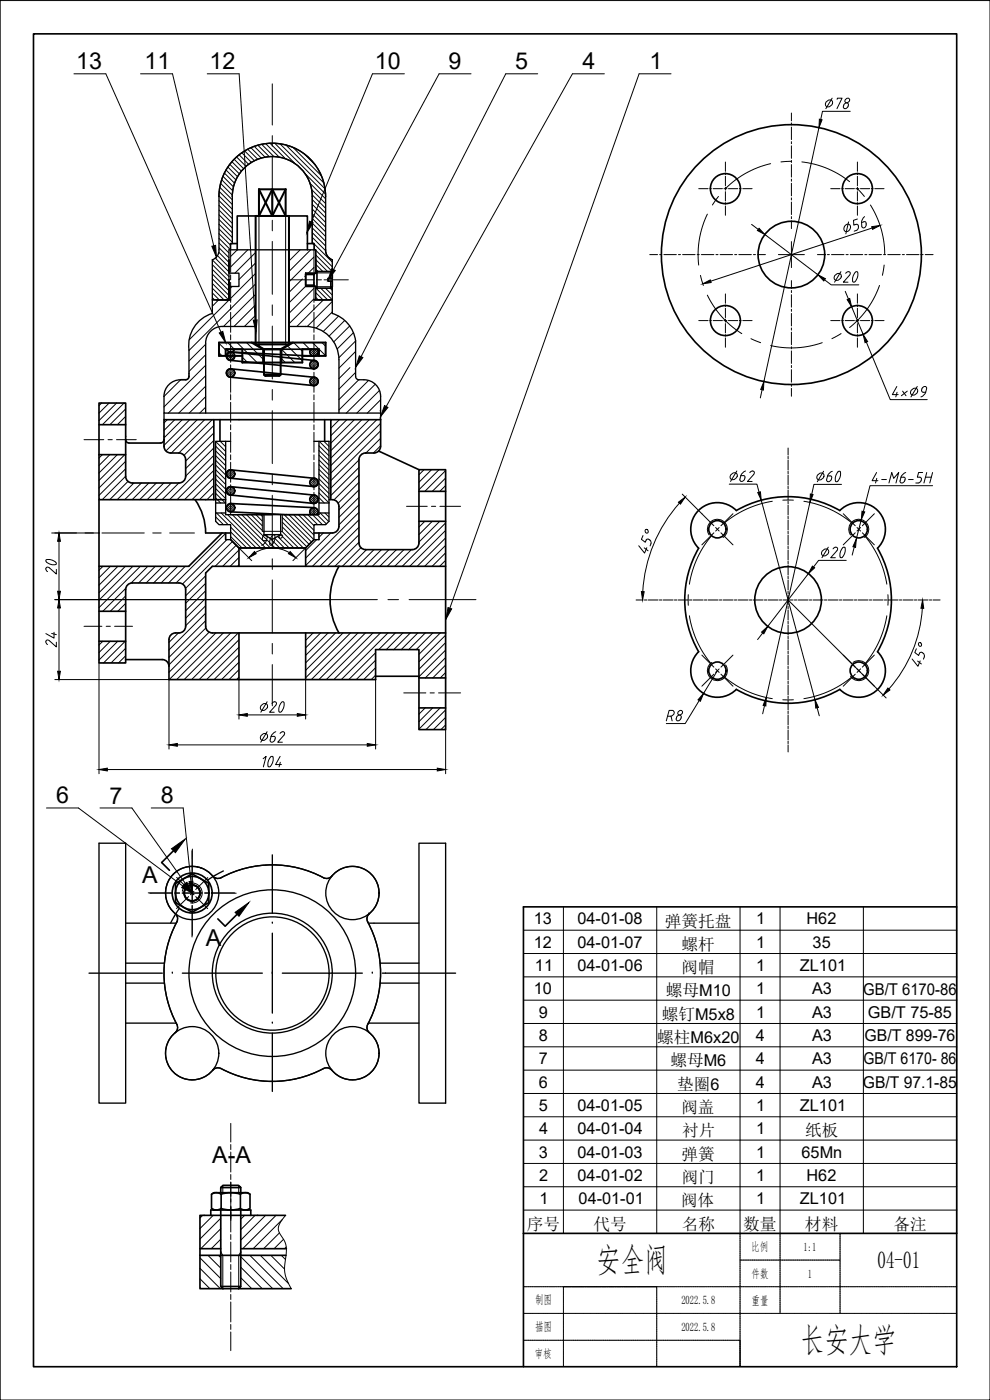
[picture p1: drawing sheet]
<svg xmlns="http://www.w3.org/2000/svg" width="297mm" height="420mm" viewBox="0 0 297 420" stroke-linecap="round" stroke-linejoin="round" font-family="sans-serif">
<!-- layer: 0 -->
<g fill="none" stroke="#000" stroke-width=".3">
<path d="M.1 .2h296.9v420h-296.9zM71.2 75l-2 2M74.3 75l-5.1 5.1M76.7 78.9l-5 5M76.7 75.8l-6.2 6.2M86.9 75l-.2 .2M90.1 75l-3.4 3.3M93.2 75l-6.5 6.5M94.2 77.1l-7.5 7.5M65.6 90l-1.9 1.9M68.8 90l-12.1 12M69.6 86l-.4 .4"/>
<path d="M76.7 97.8h.1M76.7 94.6l-3.4 3.4M76.7 82l-7.5 7.5M76.7 85.2l-20 20M76.7 88.3l-9.6 9.7M76.7 91.5l-6.5 6.5M90.7 83.7l-4 4.1M91.7 82.8l-.2 .2M91.7 85.9l-5 5M94.2 86.6l-7.5 7.4M94.2 89.7l-7.5 7.5M94.2 80.3l-1.7 1.7"/>
<path d="M97.1 90l-8 8M99.7 90.5l-7.5 7.5M99.7 93.6l-4.9 4.9M101.6 94.9l-4.6 4.6M103.4 96.2l-4.7 4.7M104.9 97.8l-4.8 4.8M106.1 99.8l-4.9 4.9M54.2 114l-5 5M61.7 109.6l-12.5 12.5M61.7 112.8l-11.2 11.2M61.7 119l-4.9 5M61.7 115.9l-8.1 8.1"/>
<path d="M61.7 103.3l-5 5M61.7 106.5l-5 5M105 110.3l-3.3 3.3M106.6 111.9l-4.9 4.9M106.7 105.5l-5 5M106.7 102.3l-5 5.1M107.6 114l-5.9 5.9M110.6 114.2l-8.9 8.9M112.6 115.3l-8.7 8.7M113.9 117.2l-6.8 6.8M114.2 120l-4 4M30.5 121l-.8 .7"/>
<path d="M30.7 136.5l-1 1M32.7 121l-3 3M33 136.5l-3.3 3.2M35 121l-5.3 5.2M35.2 136.5l-5.5 5.4M37.2 121l-6.5 6.5M37.4 136.5l-7.7 7.7M37.7 127.2l-.2 .3M37.7 138.4l-8 8M37.7 125l-2.5 2.5M37.7 122.7l-4.7 4.8M50.2 126l-1 .9"/>
<path d="M52.4 126l-3.2 3.2M54.7 126l-5.5 5.4M56.9 126l-7.7 7.7M59.2 126l-9.4 9.4M61.4 126l-10 10M61.7 122.2l-1.8 1.8M63.7 126l-10 10M64.2 127.7l-9 8.9M64.2 138.9l-11.1 11.1M64.2 130l-8.5 8.4M64.2 132.2l-8.5 8.4M64.2 134.4l-8.5 8.5"/>
<path d="M64.2 136.7l-13.3 13.3M99.6 126l-.3 .3M101.8 126l-2.5 2.5M104.1 126l-4.8 4.8M106.3 126l-7 7M107.7 138l-8.4 8.5M108.6 126l-9.3 9.3M110.8 126l-11.5 11.5M113 126l-13.7 13.7M114.2 127l-14.9 15M114.2 129.3l-14.9 14.9M114.2 133.8l-2.2 2.2"/>
<path d="M114.2 131.5l-4.4 4.5M114.2 123.1l-.2 .2M37.7 140.7l-8 8M37.7 142.9l-7 7.1M38.4 144.5l-5.5 5.5M40.2 145l-5 5M42.4 145l-5 5M44.7 145l-5 5M46.9 145l-5 5M49.1 145l-4.9 5M51.4 145l-5 5M53.6 145l-5 5"/>
<path d="M64.2 147.9l-2.1 2.1M64.2 141.2l-8.8 8.8M64.2 145.7l-4.3 4.3M64.2 143.4l-6.6 6.6M97 160l-1.3 1.3M99.3 160l-7.6 7.5M107.7 140.3l-8.4 8.4M107.7 142.5l-7.5 7.5M107.7 153.8l-16 15.9M107.7 144.8l-6.2 6.2M107.7 158.2l-11.7 11.8M107.7 147l-6 6"/>
<path d="M107.7 149.3l-6 6M107.7 151.5l-6 6M107.7 156l-14 14M127.2 141l-1.5 1.5M127.5 156.5l-1.8 1.7M129.5 141l-3.8 3.7M129.7 156.5l-4 3.9M131.7 141l-6 6M131.9 156.5l-6.2 6.2M133.7 141.2l-6.2 6.3M133.7 145.7l-1.7 1.8M133.7 159.2l-10.8 10.8"/>
<path d="M133.7 143.5l-4 4M133.7 156.9l-13 13.1M30.9 170l-1.2 1.1M33.1 170l-3.4 3.4M35.4 170l-5.7 5.6M37.6 170l-7.9 7.9M37.7 178.8l-4.6 4.7M37.7 176.6l-6.8 6.9M39.9 170l-10.2 10.1M42.1 170l-12.4 12.4M44.4 170l-5.1 5M46.6 170l-5 5"/>
<path d="M48.8 170l-5 5M51.1 170l-5 5M53.3 170l-5 5M55.6 170l-5 5M61.7 172.8l-6 6M61.7 175.1l-6 6M61.7 177.3l-6 6M61.7 179.5l-6 6M67.7 160.1l-14.9 14.9M68.1 162l-13.3 13.3M69.8 162.5l-14.1 14.1M70.9 163.6l-6.3 6.4"/>
<path d="M71.7 167.3l-2.6 2.7M71.7 165.1l-4.9 4.9M71.7 169.5l-.4 .5M95 162l-3.3 3.3M107.7 162.7l-7.2 7.3M107.7 160.5l-9.5 9.5M108.3 164.4l-5.6 5.6M110 165l-5 5M112.2 165l-5 5M114.5 165l-5 5M116.7 165l-5 5M119 165l-5.1 5"/>
<path d="M121.2 165l-5 5M123.4 165l-5 5M133.7 163.7l-6.3 6.3M133.7 168.2l-1.8 1.8M133.7 161.4l-8.5 8.6M133.7 165.9l-4 4.1M30.8 192.5l-1.1 1.1M33.1 192.5l-3.4 3.3M35.3 192.5l-5.6 5.6M37.6 192.5l-6.5 6.5M37.7 183.3l-.1 .2M37.7 194.6l-4.4 4.4"/>
<path d="M37.7 181.1l-2.4 2.4M37.7 196.8l-2.1 2.2M53.5 189.9l-2.8 2.9M61.7 184l-11 11M61.7 186.3l-11 11M61.7 181.8l-6 6M61.8 188.5l-11.1 11M62.8 189.7l-12.1 12.1M64.8 189.9l-14 14.1M67 189.9l-14 14.1M69.3 189.9l-14 14.1M71.5 189.9l-14 14.1"/>
<path d="M71.7 192l-12 12M71.7 198.7l-5.2 5.3M71.7 196.5l-7.5 7.5M71.7 194.2l-9.7 9.8M91.7 189.9v.1M93.9 189.9l-2.2 2.3M96.2 189.9l-4.5 4.5M98.4 189.9l-6.7 6.8M100.7 189.9l-9 9M102.9 189.9l-11.2 11.3M105.2 189.9l-13.5 13.5M107.4 189.9l-14 14.1"/>
<path d="M109.7 189.9l-14 14.1M111.9 189.9l-14 14.1M112.7 198.1l-5.8 5.9M112.7 195.9l-8.1 8.1M114.2 189.9l-14 14.1M116.4 189.9l-14 14.1M118.6 189.9l-5 5.1M120.9 189.9l-5 5.1M123.1 189.9l-5 5.1M125.4 189.9l-5 5.1M127.6 189.9l-5 5.1M129.9 189.9l-5 5.1"/>
<path d="M132.1 189.9l-6.4 6.5M133.7 199.6l-3.9 3.9M133.7 197.3l-6.1 6.2M133.7 190.6l-8 8M133.7 192.9l-8 8M133.7 195.1l-8 8M71.7 201l-3 3M71.7 203.2l-.7 .8M112.7 202.6l-1.3 1.4M112.7 200.4l-3.6 3.6M127.6 212.4l-1.9 1.9M129.8 212.4l-4.1 4.2"/>
<path d="M132.1 212.4l-6.4 6.4M133.7 215.3l-3.6 3.7M133.7 201.8l-1.6 1.7M133.7 213.1l-5.9 5.9M133.7 217.6l-1.4 1.4M157.1 279.2h129.9M197 272.2v7M259 279.2v14M157.1 293.2h129.9M157.1 286.2h129.9M197 293.2v42M157.1 314.2h129.9"/>
<path d="M157.1 307.2h129.9M157.1 300.2h129.9M259 307.2v7M157.1 335.2h129.9M157.1 328.2h129.9M157.1 321.2h129.9M259 321.2v14M157.1 356.2h129.9M157.1 349.2h129.9M157.1 342.2h129.9M197 342.2v28M259 342.2v14"/>
<path d="M60 377.5l6.2 6.2M60.8 364.7l-.8 .9M62.4 376.7l3.8 3.9M64 364.7l-4 4M65.5 376.7l.7 .7M66.2 365.6l-6.2 6.3M66.2 371.9l-2.8 2.8M66.2 368.8l-6 5.9M72.2 377.2l9.6 9.5M73.4 364.7l-1.2 1.2M75 376.7l10 10M76.5 364.7l-4.3 4.3"/>
<path d="M78.1 376.7l8.5 8.5M79.7 364.7l-7.5 7.5M81.3 376.7l4.1 4.2M82.8 364.7l-10 10M83.8 370l-4.7 4.7M84.4 376.7l1.2 1.3M84.7 366l-8.7 8.7M85.1 371.9l-2.8 2.8M85.7 364.7l-1.1 1.4a3.5 3.5 0 0 0 0 5.1 6.8 6.8 0 0 1 1.2 5.6l-.2 1.5a9.8 9.8 0 0 0 1.1 7.1l.7 1.3M85.9 374.3l-.5 .4M157.1 363.2h129.9M222 363.2v7"/>
<path d="M234 363.2v7M259 363.2v7M60 383.8l3 2.9M60 380.6l6.1 6.1M72 386.3l.4 .4M72.2 383.4l3.3 3.3M72.2 380.3l6.5 6.4"/>
</g>
<g fill="none" stroke="#000" stroke-width=".5">
<path d="M10.1 10.2h276.9v400h-276.9zM71.2 73.1h-2v1.9M76.7 64.8h-5.5v10.2M86.7 64.8h5.5v10.2M92.2 73.1h2.1v1.9M94.7 86v4M56.7 112v1a1 1 0 0 1-1 1h-1.5M29.7 136.5v13.5h38M29.7 136.5h8M29.7 127.5h8M37.7 131.9a1 1 0 0 0 1 1M37.7 132v-11h-8v15.5"/>
<path d="M37.7 132v11a1.99 1.99 0 0 0 2 1.9M38.7 133h9.5M49.2 131.9a1 1 0 0 1-1 1M64.2 126v24M66 126v6.5M97.4 126v6.5M99.3 126v24M109.7 136a1.99 1.99 0 0 0-2 2v24.9a1.99 1.99 0 0 0 2 2M109.7 136l2.5-.1a2.01 2.01 0 0 0 2-1.9v-8h-65v8a1.99 1.99 0 0 0 2 1.9l2.5 .1a1.99 1.99 0 0 1 2 1.9v5.1a2.01 2.01 0 0 1-2 1.9M113.6 135.4l12.1 5.6M29.7 150v49h8v-22.1a1.99 1.99 0 0 1 2-1.9h14a2.01 2.01 0 0 1 2 2v11a2.23 2.23 0 0 1-3 1.9 1.99 1.99 0 0 0-2 2v12.1h62v-9h13v24h8v-78h-8v22a2.01 2.01 0 0 1-2 1.9l-14 .1M39.7 145h14"/>
<path d="M58.5 150a17.3 17.3 0 0 1 3.2 10h7.5M66.6 160l-10 10h-26.9M67.7 160v2M95.7 160v2M99.7 150a1.99 1.99 0 0 1 2 2v6a2.01 2.01 0 0 1-2 1.9l-5.5 .1M125.7 156.5h8M125.7 147.5h8M69.2 162l2.5 2.5M71.7 164.5v5.5M91.7 164.5v5.5M94.2 162l-2.5 2.5h-20M101.7 170a20 20 0 0 0 0 20"/>
<path d="M133.7 170h-70l-2 2v16a1.99 1.99 0 0 0 2 1.9h70M209.6 164.5a31 31 0 0 0 0 31.1 8 8 0 0 0 0 11.3 8 8 0 0 0 11.3 0 31 31 0 0 0 31.1 0 8 8 0 0 0 11.3 0 8 8 0 0 0 0-11.3 31 31 0 0 0 0-31.1M209.6 164.5a8 8 0 0 1 0-11.3 8 8 0 0 1 11.3 0 31 31 0 0 1 31.1 0 8 8 0 0 1 11.3 0 8 8 0 0 1 0 11.3M29.7 183.5h8M29.7 192.5h8M37.7 198h11a1.99 1.99 0 0 1 2 1.9M71.7 189.9v14.1M91.7 189.9v14.1M112.7 203h13M125.7 203.5h8M125.7 212.4h8M287 272.2h-129.9v138"/>
<path d="M60 376.7v10h6.9M60 374.7h6.2M60 376.7h6.2M63.2 364.7h-3.2v12M66.2 363.1v1.6M72.2 374.7h13.7M72.2 376.7h13.6M72.2 363.1v1.6M75.2 364.7h10.5M157.1 370.2h129.9M71.6 386.7h15.8"/>
<circle cx="217.6" cy="56.6" r="4.5"/>
<circle cx="257.3" cy="56.6" r="4.5"/>
<circle cx="237.4" cy="76.4" r="10"/>
<circle cx="237.5" cy="76.4" r="39"/>
<circle cx="217.6" cy="96.2" r="4.5"/>
<circle cx="257.3" cy="96.2" r="4.5"/>
<circle cx="236.5" cy="180.1" r="10"/>
</g>
<g fill="none" stroke="#000" stroke-width=".3">
<path d="M81.7 25.2v12.3M237.5 33.9v2.4M237.5 36.9v.6M237.5 38.1v3.8M81.7 40.7v3.2M81.7 47.1v15.8M209.7 56.6h2.8M213 56.6h.5M214 56.6h2.8M215.6 59l-1.9 2.5M217.2 56.6h.9M217.7 48.6v2.8"/>
<path d="M217.7 51.9v.5M217.7 52.9v2.8M217.7 56.2v.9M217.7 57.5v2.8M218.6 56.6h2.8M221.9 56.6h.5M222.9 56.6h2.8M231.2 49.1a28.1 28.1 0 0 0-13.5 7.5M237.5 48.4l-3.2 .2M237.5 42.5v.6M237.5 43.8v3.7M237.5 48.1v.7"/>
<path d="M237.5 49.4v3.7M237.5 53.8v.6M237.5 55v3.8M237.5 59.4v.6M240.6 48.6a27.8 27.8 0 0 1 14.3 5.9M249.3 56.6h2.7M252.6 56.6h.5M253.6 56.6h2.8M256.8 56.6h.9M257.2 56.6l2.1 2.4M257.3 48.6v2.8M257.3 51.9v.5"/>
<path d="M257.3 52.9v2.8M257.3 56.2v.9M257.3 57.5v2.8M258.2 56.6h2.7M261.4 56.6h.6M262.5 56.6h2.7M81.7 66.1v3.2M81.7 72.5v15.8M195 76.4h2.3M197.9 76.4h.7M199.2 76.4h3.7M203.6 76.4h.6"/>
<path d="M204.8 76.4h3.8M209.2 76.4h.6M210.4 76.4h3.8M212.2 64.3a27.9 27.9 0 0 0-2.6 15.3M214.8 76.4h.6M216.1 76.4h3.7M217.7 60.8v.5M217.7 61.8v2.8M220.4 76.4h.7M221.7 76.4h3.7M226.1 76.4h.6M227.3 76.4h2.4"/>
<path d="M233.5 76.4h7.8M237.5 60.6v3.8M237.5 65v.6M237.5 66.3v2.3M237.5 72.5v7.8M245.3 76.4h2.3M248.2 76.4h.7M249.5 76.4h3.7M253.8 76.4h.7M255.1 76.4h3.8M259.5 76.4h.6M260.7 76.4h3.8"/>
<path d="M261.2 61.5a28 28 0 0 1 4.2 14.9M265.1 76.4h.6M266.4 76.4h3.7M270.7 76.4h.7M272 76.4h3.7M276.3 76.4h.7M277.6 76.4h2.4M81.7 91.5v3.2M81.7 97.9v15.8M209.7 96.2h2.8M210.2 82.7l.8 3M212.2 88.6a28.1 28.1 0 0 0 10.4 11.5"/>
<path d="M213 96.2h.5M214 96.2h2.8M217.2 96.2h.9M217.7 88.2v2.8M217.7 91.5v.5M217.7 92.5v2.8M217.7 95.8v.9M217.7 97.1v2.8M218.6 96.2h2.8M221.9 96.2h.5M222.9 96.2h2.8M237.5 84.2v2.4"/>
<path d="M237.5 87.2v.6M237.5 88.4v3.8M237.5 92.8v.6M237.5 94.1v3.7M237.5 98.4v.7M237.5 99.7v3.7M249.3 96.2h2.7M252.6 96.2h.5M253.6 96.2h2.8M256.8 96.2h.9M257.3 88.2v2.8M257.3 91.5v.5"/>
<path d="M257.3 92.5v2.8M257.3 95.8v.9M257.3 97.1v2.8M258.2 96.2h2.7M261.4 96.2h.6M262.5 96.2h2.7M263.9 85.7a27.9 27.9 0 0 1-9 12.6M81.7 116.9v3.2M217.7 100.4v.5M217.7 101.4v2.8M225.3 101.6l2.9 1.2M237.5 104.1v.6"/>
<path d="M237.5 105.3v3.8M237.5 109.7v.6M237.5 110.9v3.8M237.5 115.3v.6M237.5 116.6v2.3M246.7 102.8a27.7 27.7 0 0 1-15.5 .9M252.4 100.1l-2.8 1.5M257.3 100.4v.5M257.3 101.4v2.8M25.2 132h5.9M32.4 132h1.3M35 132h5.9"/>
<path d="M81.7 123.3v15.8M15.5 160h7.5M25.5 160h2.5M30.6 160h12.7M45.8 160h2.6M50.9 160h7.4M81.7 142.3v3.2M81.7 148.7v15.8M122 152h6.2M129.5 152h1.2M132 152h6.2M231.7 150.4a29.9 29.9 0 0 0-14.5 6.7"/>
<path d="M234.9 150.1h3.1M241.2 150.4a29.9 29.9 0 0 1 14.6 6.7M81.7 167.7v3.2M81.7 174.1v15.8M93.1 180h20.1M116.4 180h3.2M122.7 180h20.1M206.5 178.5v3.2M213.5 160.8a29.9 29.9 0 0 0-6.7 14.5M259.4 160.8a30 30 0 0 1 6.7 14.5M266.4 178.5v3.1M25.2 188h5.4"/>
<path d="M31.9 188h1.2M34.4 188h5.4M81.7 193.1v3.2M81.7 199.5v12.3M206.8 184.8a29.7 29.7 0 0 0 6.7 14.6M266.1 184.8a29.9 29.9 0 0 1-6.7 14.6M121.1 208h6.7M129 208h1.3M131.6 208h6.6M217.2 203a29.9 29.9 0 0 0 14.5 6.7M234.9 210h3.1M255.8 203a29.9 29.9 0 0 1-14.6 6.7"/>
</g>
<!-- layer: 0 -->
<g fill="none" stroke="#000" stroke-width=".4">
<path d="M95.8 90h3.9M29.7 253.1h8v78h-8zM81.7 256.6v17.5M125.7 253.1h8v78h-8zM37.7 277.1h15.2M52.6 274.2a2.01 2.01 0 0 1 .5 2.5 32.5 32.5 0 0 0 0 30.7M53.8 272.6l-2.6 4.5M59.2 260.2a8 8 0 0 0-8.8 4.5 8 8 0 0 0 2.3 9.6M59.2 260.2a8 8 0 0 0-9.2 10 8 8 0 0 0 13.2 3.6 8 8 0 0 0-3-13.4M59.2 260.2l1 .2M60.2 260.4l2.3 1.3 1.4 1.4M63.8 262.9a2.01 2.01 0 0 0 2.5 .5 32.8 32.8 0 0 1 31.2 .2l1.3-.1 .8-.6"/>
<path d="M67 261.4l-4.7 2.7M99.5 263.1a8 8 0 0 1 11.9-.7 8 8 0 0 1-.7 11.9M110.5 277.1h15.2M110.8 274.2l-.7 1.1a3.9 3.9 0 0 0 1 3 32.5 32.5 0 0 1-.8 29.1M112.2 277.1h.1M26.7 292.1h22M37.7 295.1h11.6M37.7 289.1h11.6M54.7 292.1h24M81.7 292.1h.1M81.7 280.1v23.9M84.7 292.1h24"/>
<path d="M114.1 295.1h11.6M114.1 289.1h11.6M114.7 292.1h22M115.7 292v.1M37.7 307.1h15.2M52.7 309.8a8 8 0 0 0-.7 11.9 8 8 0 0 0 11.9-.7M53.1 307.4l.2 1.4-.7 1.1M81.7 310v17.6M110.3 307.4l-.2 1.4 .7 1.1M110.5 307.1h15.2M110.7 309.8a8 8 0 0 1 .7 11.9 8 8 0 0 1-11.9-.7M63.8 321.2l1.2-.7a3.9 3.9 0 0 1 2.9 1 32.8 32.8 0 0 0 29.6-1l1.3 .1 .8 .6"/>
<circle cx="105.7" cy="268" r="8"/>
<circle cx="81.7" cy="292.1" r="25"/>
<circle cx="81.7" cy="292.1" r="18"/>
<circle cx="81.7" cy="292.2" r="17"/>
<circle cx="57.7" cy="316.1" r="8"/>
<circle cx="105.7" cy="316.1" r="8"/>
</g>
<g fill="#000">
<circle cx="81.7" cy="277.1" r=".2"/>
<circle cx="110.7" cy="274.3" r=".2"/>
<circle cx="51.7" cy="292.1" r=".2"/>
<circle cx="81.7" cy="292.1" r=".2"/>
<circle cx="111.7" cy="292.1" r=".2"/>
<circle cx="81.7" cy="307.1" r=".2"/>
</g>
<!-- layer: gF -->
<path d="M77.7 56.8h8l-4 8zM81.7 56.8v8M77.7 64.8l4-8 4 8M76.7 103.4v-38.6h10v38.6M79.2 104.8v7.6M79.2 112.4l.4 .4h4.2l.4-.4M79.2 112.4h5M79.2 104.8h5M84.2 104.8v7.6M86.7 103.4h-10l2.5 1.4M86.7 103.4l-2.5 1.4" fill="none" stroke="#000" stroke-width=".6"/>
<path d="M77.7 64.8v38.6M85.7 64.8v38.6" fill="none" stroke="#000" stroke-width=".3"/>
<path d="M77.7 56.8v8M85.7 56.8v8" fill="none" stroke="#000" stroke-width=".6"/>
<!-- layer: 4_q -->
<g fill="none" stroke="#000" stroke-width=".3">
<path d="M65.7 58.8l4 4M65.8 57.5l3.9 3.9M65.9 56.2l3.8 3.8M66.2 55l3.5 3.6M66.5 54l3.3 3.3M66.9 52.9l3.2 3.2M67.3 51.9l3.1 3.1M67.8 51l3 3M68.4 50.1l2.9 2.9M68.9 49.3l2.9 2.9M69.6 48.5l2.8 2.9M70.3 47.8l2.8 2.8"/>
<path d="M71 47.1l2.8 2.8M71.7 46.5l2.9 2.8M72.6 45.8l2.8 2.9M73.4 45.3l3 2.9M74.3 44.8l3 3M75.3 44.3l3.1 3.1M76.3 43.9l3.2 3.3M77.4 43.6l3.4 3.4M78.5 43.3l3.7 3.7M79.7 43.1l4.1 4M81 43l4.7 4.6M82.4 43l6.2 6.1"/>
<path d="M84 43.1l13.5 13.6M85.8 43.5l11.4 11.4M87.9 44.2l8.6 8.6M91.2 46.1l3.4 3.4M91.5 52.1l6.2 6.2M93 55l4.7 4.7M93.5 56.9l4.2 4.2M93.7 58.5l4 4M93.7 59.9l4 4M63.7 79.4l5 5M63.7 78l5 5M64.6 77.5l4.1 4.1"/>
<path d="M65.3 76.7l3.4 3.5M65.7 75.7l3 3.1M65.7 74.3l3 3.1M65.7 72.9l3 3M65.7 68.7l4 4M65.7 67.3l4 4M65.7 65.9l4 4M65.7 64.5l4 4M65.7 63l4 4M65.7 61.6l4 4M65.7 60.2l4 4M65.7 71.5l3.5 3.5"/>
<path d="M65.7 70.1l3.5 3.5M93.7 72.7l.4 .4M93.7 71.2l4 4M93.7 69.8l4 4M93.7 68.4l4 4M93.7 67l4 4M93.7 65.6l4 4M93.7 64.2l4 4M93.7 62.8l4 4M93.7 61.3l4 4M94.3 73.2l5.4 5.5M94.3 74.6l.3 .4"/>
<path d="M94.7 75.1l5 5M94.7 79.3l2.2 2.2M94.7 76.5l5 5M94.7 77.9l3.6 3.6M63.7 83.7l5 5M63.7 82.3l5 4.9M63.7 80.8l5 5M63.7 87.9l2.1 2.1M63.7 85.1l4.9 4.9M63.7 86.5l3.5 3.5M63.7 89.3l.7 .7M94.7 89.2l.8 .8"/>
<path d="M94.7 87.8l2.2 2.2M94.7 80.7l.8 .8M94.8 86.5l3.5 3.5M96.2 86.5l3.5 3.5M97.6 86.5l2.1 2.1M99 86.5l.7 .6M64.7 139.6l3 3M64.7 138.1l3 3M64.7 136.7l3 3M64.7 135.3l3 3M64.7 133.9l3 3M64.7 132.5l3 3"/>
<path d="M66.1 132.5l1.6 1.6M67.5 132.5l.2 .2M95.7 139.4l3 3.1M95.7 138l3 3M95.7 136.6l3 3M95.7 135.2l3 3M95.7 133.8l3 3M95.8 132.5l2.9 2.9M97.2 132.5l1.5 1.5M98.6 132.5h.1M64.7 146.6l3 3M64.7 145.2l3 3"/>
<path d="M64.7 143.8l3 3M64.7 142.4l3 3M64.7 141l3 3M64.7 149.5l1.5 1.5M64.7 150.9l.1 .1M64.7 148.1l2.9 2.9M64.7 155.1l2.3 2.4M65 154l3.5 3.5M66.4 154l10.5 10.5M68.3 154.5l10 10M69.2 159.6l4.8 4.9M69.2 158.2l6.3 6.3"/>
<path d="M69.7 154.5l10 10M71.1 154.5l10 10M72.5 154.5l9.2 9.1M73.9 154.5l4.8 4.7M75.4 154.5l3.3 3.3M76.8 154.5l1.9 1.9M78.2 154.5l.5 .5M84.7 156.7l7.4 7.4M84.7 155.3l8.1 8.1M85.3 154.5l8.2 8.2M86.7 154.5l7.5 7.5M88.1 154.5l6.1 6.1"/>
<path d="M89.5 154.5l4.7 4.7M90.9 154.5l3.3 3.2M92.3 154.5l3 3M93.7 154.5l3 3M95.2 154.5l2.7 2.7M95.7 147.9l3 3M95.7 146.5l3 3M95.7 145.1l3 3M95.7 143.7l3 3M95.7 142.3l3 3M95.7 140.9l3 3M95.7 150.8l.2 .2"/>
<path d="M95.7 149.4l1.6 1.6M96.1 154l2.5 2.5M97.5 154l1.2 1.2M69.2 161l3.4 3.5"/>
</g>
<g fill="none" stroke="#000" stroke-width=".4">
<path d="M68.7 75h26M67.7 132.5v22h28v-22M69.2 132.5h-4.5v24l1 1h3.5v4.5l2.5 2.5h20l2.5-2.5M94.2 132.5h4.5v24l-1 1h-3.5v4.5M64.7 154h3M64.7 151h3M79.2 154.5v5M84.2 154.5v5M95.7 154h3M95.7 151h3M98.7 150h1M67.7 162h1.5"/>
<path d="M94.2 162h1.5"/>
</g>
<path d="M78.7 154.5v5M84.7 154.5v5" fill="none" stroke="#000" stroke-width=".3"/>
<path d="M69.2 154.5h12.5" fill="none" stroke="#000" stroke-width=".4"/>
<!-- layer: lrG -->
<path d="M49.2 124v2M114.2 124v2" fill="none" stroke="#000" stroke-width=".4"/>
<path d="M68.7 78v3.9M63.7 90h5M68.7 90h-5v4.1a10 10 0 0 0-7 10.9v7M68.7 86v4M68.8 82h2.9v4h-2.9M76.7 98h-10a5 5 0 0 0-5 5v21M86.7 98h5M91.7 98a10 10 0 0 1 10 10v16M94.6 82h-2.9v4h2.9M94.7 90h5v4.1a10 10 0 0 1 7 8.2v10.7a1 1 0 0 0 1 1 5.3 5.3 0 0 1 6.5 5v5h-65v-5a5 5 0 0 1 5-5M94.7 82v-4v4h-3v4h3" fill="none" stroke="#000" stroke-width=".4"/>
<g fill="none" stroke="#000" stroke-width=".4">
<path d="M97.7 59a16 16 0 0 0-16-16 16 16 0 0 0-16 16v16M97.7 59v16M63.7 78v12M65.7 75l-.4 1.6-.6 .8-1 .6M68.7 75v13.9v-4.9M69.7 73.1v-14.1a12 12 0 0 1 12-12 12 12 0 0 1 12 12v14.1M94.7 75v6.9v-6.9M97.7 75l.1 1.1 .6 .9 1.3 1M99.7 78v3.9v-.4M64.9 90h4.3M68.7 86.1v2.8v-2.8M94.2 90h1.6"/>
<path d="M99.7 86.5v-.5v4M99.7 83.6v.8"/>
</g>
<path d="M76.7 64.8h10" fill="none" stroke="#000" stroke-width=".4"/>
<g fill="none" stroke="#000" stroke-width=".3">
<path d="M65.7 103l2 2M65.7 105.9l1 .9M68.3 102.8l2 2M71.1 102.8l6 6M72.7 107.2l1.6 1.6M74 102.8l5 5M78.6 104.6l.4 .4M84.5 104.8l3.9 4M84.5 107.6l1.1 1.2M86.2 103.8l4.5 4.4M88.1 102.8l2.6 2.6M90.9 102.8l2 2"/>
<path d="M93.8 102.8l3.9 4M96.6 102.8l1.1 1.1"/>
</g>
<!-- layer: 0 -->
<path d="M67.7 106.8v-2h5v4h18v-4h5v2M72.7 106.8h-7v-4h32v4h-7M75.5 102.8l3.5 2M79 104.8v4M79 104.8h5.5M87.9 102.8l-3.4 2v4" fill="none" stroke="#000" stroke-width=".6"/>
<!-- layer: AM_7N -->
<g fill="none" stroke="#000" stroke-width=".3">
<path d="M69.2 75v6.7M94.2 75v6.7M69.2 82.5v1.5M69.2 84.7v6M69.2 91.5v1.5M69.2 93.7v6M94.2 82.5v1.5h-7.3M94.2 84.7v6M94.2 91.5v1.5M94.2 93.7v6M95 84h1.5M97.2 84h7.3"/>
<path d="M69.2 100.5v1.5M69.2 102.7v6M69.2 109.5v1.5M69.2 111.7v6M69.2 118.5v1.5M94.2 100.5v1.5M94.2 102.7v6M94.2 109.5v1.5M94.2 111.7v6M94.2 118.5v1.5M69.2 120.7v6M69.2 127.5v1.5"/>
<path d="M69.2 129.7v6M69.2 136.5v1.5M69.2 138.7v6M94.2 120.7v6M94.2 127.5v1.5M94.2 129.7v6M94.2 136.5v1.5M94.2 138.7v6M69.2 145.5v1.5M69.2 147.7v6.8M94.2 145.5v1.5M94.2 147.7v6.8"/>
<path d="M57.6 255.3v6.7M57.7 254.8v7.2M44.5 268h7.2l-6.7 .1M52.4 268h1.5M53 263.3l3.6 3.6M54.7 268h6M56.6 269.1l-3.6 3.6M57.1 267.5l1.1 1M57.6 274v7.2M57.6 262.8v1.5M57.6 271.8v1.5M57.7 271.8v1.5"/>
<path d="M57.7 265v6M57.7 262.8v1.5M57.7 274v6.7M58.2 267.5l-1.1 1M58.7 269.1l3.6 3.6M61.4 268h1.5M62.3 263.4l-3.6 3.6M70.4 268h-6.7l7.2 .1M69.2 337.1v5.6M69.2 343.5v1.5M69.2 345.7v6M69.2 352.5v1.5"/>
<path d="M69.2 354.7v6.6M69.2 361.5v8.2M69.2 370.5v1.5M69.2 372.7v6M69.2 379.5v1.5M69.2 381.7v6M69.2 388.5v1.5M69.2 390.7v6M69.2 397.5v1.5M69.2 399.7v5.6"/>
</g>
<!-- layer: AM_0N -->
<g fill="none" stroke="#000" stroke-width=".5">
<path d="M94.2 82.4h-2.5v3.2h2.5l.9 .9M95.1 81.5h4.2M95.1 81.5v5M95.1 86.5h4.2M95.1 81.5l-.9 .9v3.2M99.3 83.6v-2.1l.4 .4v1.7h-1.3v.8h1.3v1.6l-.4 .5M99.3 84.4v2.1M69.1 105.6l25 1.3M69.3 105.6a1.25 1.25 0 0 0-1.4 1.2 1.25 1.25 0 0 0 1.2 1.3l25 2.6a1.25 1.25 0 0 0 1.3-1.2 1.25 1.25 0 0 0-1.1-1.3M69.3 105.7l25 2.5M93.3 104.8a1.25 1.25 0 0 0 0 1.7 1.25 1.25 0 0 0 1.8 0 1.25 1.25 0 0 0 0-1.7h-27.1a1.25 1.25 0 0 0 1.2 .8 1.25 1.25 0 0 0 1.2-.8M94.3 113.2a1.25 1.25 0 0 1 1.1 1.4 1.25 1.25 0 0 1-1.3 1.1l-25-2.5a1.25 1.25 0 0 1-1.2-1.4 1.25 1.25 0 0 1 1.4-1.1l25 2.5"/>
<path d="M69.1 153.6l16.8 .9 9.2-.1a1.25 1.25 0 0 0 0-1.7 1.25 1.25 0 0 0-1.8 0 1.25 1.25 0 0 0 0 1.7M69.3 151.1l25 1.3M94.3 148.6a1.25 1.25 0 0 1 1.1 1.4 1.25 1.25 0 0 1-1.3 1.1l-25-2.5a1.25 1.25 0 0 1-1.2-1.4 1.25 1.25 0 0 1 1.4-1.1l25 2.5M94.3 143.5a1.25 1.25 0 0 1 1.1 1.4 1.25 1.25 0 0 1-1.3 1.1l-25-2.5a1.26 1.26 0 0 1-1.2-1.4 1.26 1.26 0 0 1 1.4-1.1l25 2.5M52.6 265.1l5-2.9 5 2.9 .1 5.8-5 2.9-5-2.9zM63.8 358.2l1.3-.3 1.2 .5M66.2 356.4v1.5M66.4 358.4a9.5 9.5 0 0 1 5.7 0v4.3a9.6 9.6 0 0 1-5.7 0zM66.9 355.7h4.7l.6 .7h-6zM72.2 356.4v1.5M74.7 358.2l-1.3-.3-1.3 .5M63.2 363.1h12v1.6h-12z"/>
<path d="M64.2 363.1l-.7-.4v-4.3l.7-.5h10l.8 .5v4.3l-.8 .4M66.2 364.7v21.4M66.2 376.7h6M66.3 362.7l-1.2 .4-1.3-.2M72.1 362.7l1.3 .4 1.3-.2M72.2 364.7v21.4M66.2 386.1h6l-.6 .6h-4.7z"/>
<circle cx="69.2" cy="106.9" r="1.25"/>
<circle cx="69.2" cy="111.9" r="1.25"/>
<circle cx="94.2" cy="109.4" r="1.25"/>
<circle cx="94.2" cy="114.5" r="1.25"/>
<circle cx="69.2" cy="152.4" r="1.25"/>
<circle cx="69.2" cy="147.3" r="1.25"/>
<circle cx="69.2" cy="142.3" r="1.25"/>
<circle cx="94.2" cy="149.8" r="1.25"/>
<circle cx="94.2" cy="144.8" r="1.25"/>
<circle cx="57.7" cy="268" r="5"/>
<circle cx="57.7" cy="268" r="6"/>
<circle cx="57.7" cy="268" r="2.46"/>
<circle cx="57.7" cy="268" r="2.33"/>
</g>
<!-- layer: AM_8N -->
<g fill="none" stroke="#000" stroke-width=".3">
<path d="M69.2 110.7l-1.2 1.2M69.2 105.7l-1.2 1.2M69.2 118.2h.1M69.7 110.8l-1.6 1.6M69.7 105.7l-1.6 1.7M70.1 111.1l-1.8 1.7M70.1 106l-1.8 1.8M70.3 111.4l-1.6 1.7M70.3 106.4l-1.6 1.6M70.4 111.9l-1.2 1.3M70.4 106.9l-1.2 1.3M93.8 104.8l-.9 .8"/>
<path d="M94.2 113.2l-1.3 1.2M94.2 108.2l-1.3 1.2M94.4 104.8l-1.3 1.3M94.7 113.3l-1.6 1.7M94.7 108.3l-1.6 1.6M95 104.8l-1.7 1.7M95.1 113.6l-1.8 1.7M95.1 108.5l-1.8 1.8M95.3 114l-1.6 1.6M95.3 108.9l-1.6 1.7M95.3 105.1l-1.6 1.7M95.5 114.5l-1.3 1.2"/>
<path d="M95.5 109.4l-1.3 1.3M95.5 105.6l-1.3 1.3M69.2 151.1l-1.2 1.2M69.2 146.1l-1.2 1.2M69.2 141l-1.2 1.2M69.7 151.2l-1.6 1.7M69.7 146.2l-1.6 1.6M69.7 141.1l-1.6 1.7M70.1 146.4l-1.8 1.8M70.1 151.5l-1.8 1.7M70.1 141.4l-1.8 1.7M70.3 151.8l-1.6 1.7"/>
<path d="M70.3 146.8l-1.6 1.7M70.3 141.7l-1.6 1.7M70.4 152.4l-1.2 1.2M70.4 147.3l-1.2 1.3M70.4 142.3l-1.2 1.2M94.2 152.4l-1.3 1.2M94.2 148.6l-1.3 1.2M94.2 143.5l-1.3 1.2M94.7 152.5l-1.6 1.6M94.7 148.7l-1.6 1.6M94.7 143.6l-1.6 1.7M95.1 148.9l-1.8 1.8"/>
<path d="M95.1 143.9l-1.8 1.8M95.1 152.7l-1.8 1.8M95.3 149.3l-1.6 1.7M95.3 144.3l-1.6 1.6M95.3 153.1l-1.3 1.4M95.5 149.8l-1.3 1.3M95.5 144.8l-1.3 1.2M95.5 153.6l-.9 .9"/>
</g>
<!-- layer: AM_5 -->
<g fill="none" stroke="#000" stroke-width=".3">
<path d="M22.2 22.2h9.6l34.5 77.5M42.2 22.2h9.6l12.3 51.6M62.2 22.2h9.6l4.8 73.9M121.3 22.2h-9.5l-18.4 44.4M141.3 22.2h-9.6l-31.6 58.7M161.3 22.2h-9.5l-43.5 84.9M181.3 22.2h-9.5l-55.9 99.8M201.3 22.2h-9.5l-56.8 160.3M245.7 38.3l-16.5 76.2M225.5 67.3l2 1.6M229.5 70.4l15.9 12.1M261.7 68.4l-48.5 16"/>
<path d="M255.5 92.1l3.5 8.3M228.7 117l-.6 2.4M259.9 102.7l7.2 17.2h11.1M16.5 160h13.2M203.9 151a43.7 43.7 0 0 0-11 26.6M204.7 148.3l5.9 5.9M228.4 150.1l16.1 59.9M243 150.8l-13.1 58.5M258.4 155.9l-1.5 5.9M279.8 145.8h-18.8l-2 7.7M16.5 180h82.5M17.7 162.5v15"/>
<path d="M71.7 164.5l3.8 3.8M91.7 164.5l-3.8 3.8M242.6 172.1l-12.2 15.9M17.7 182.5v19M29.7 199v33.2M228.8 190l-1.5 1.9M236.5 180.1l29.4 29.4M276.7 182.6a40.3 40.3 0 0 1-10 24.2M16.5 204h34.2v20.8M71.7 204v11.8M74.2 214.6h15M91.7 204v11.8"/>
<path d="M112.7 204v20.8M133.7 219v13.2M209.8 210.2l-4.2 6.9h-5.7M215.3 201.3l-4.2 6.8M229.4 211.8l-.6 2.4M245.2 212.4l.6 2.4M32.2 230.9h99M53.2 223.6h57M13.9 242.5h9.6l31.4 23.4M30 242.5h9.6l16 22.6M45.4 242.5h9.6l2.3 22"/>
</g>
<g fill="#000" stroke="#000" stroke-width=".3">
<path d="M245.8 35.8l.9 .2-1 2.3zM63.6 73.9l1.1-.3 .2 3.6zM92.9 66.4l1 .4-1.8 3.1zM227.7 68.5l1.8 1.9-2.2-1.2zM65.8 99.9l1-.4 .9 3.4zM76 96.1l1.1-.1-.3 3.5zM99.6 80.6l1 .6-2.2 2.8zM210.9 85.2l2.2-1.2 .3 .8zM245.4 82.5l2.3 1.1-.5 .7zM254.2 89.9l.7-.3 .6 2.5zM107.8 106.8l1.1 .5-2.1 2.9zM229.2 114.5l-.1 2.6-.9-.2z"/>
<path d="M259 100.4l1.3 2.1-.7 .3zM115.4 121.7l1 .6-2.2 2.7zM203.6 150.7l2-1.5-1.4 2.1zM227.3 147.8l.9-.2 .2 2.5zM243.1 148.3l.9 .1-1 2.4zM258.6 153.4l.8 .2-1 2.3zM17.3 177.5h.8l-.4 2.5zM192.4 177.5l.9 .1-.5 2.5zM17.7 180l.4 2.5h-.8zM134.4 182.3l1.1 .4-1.7 3.1zM228.5 189.7l1.9-1.7-1.2 2.2zM276.8 180.1l.4 2.5-.9-.1z"/>
<path d="M17.3 201.5h.8l-.4 2.5zM71.7 214.6l2.5-.5v.9zM211.1 208.1l-1 2.4-.7-.5zM229.9 209.3l-.1 2.6-.8-.2zM244.5 210l1.1 2.3-.8 .2zM266.4 206.5l.6 .6-2 1.5zM29.7 230.9l2.5-.4v.9zM50.7 223.6l2.5-.5v.9zM110.2 223.1l2.5 .5-2.5 .4zM131.2 230.5l2.5 .4-2.5 .5zM55.2 265.5l2.5 2.5-3.2-1.6zM55.1 265.5l1-.7 1.5 3.2z"/>
<path d="M56.7 264.6l1.2-.1-.2 3.5z"/>
</g>
<!-- layer: AM_4 -->
<path d="M212.8 160.6a3 3 0 0 1 .7-4.2 3 3 0 0 1 4.2 .7 3 3 0 0 1-.7 4.2M255.2 160.6a3 3 0 0 1 .7-4.2 3 3 0 0 1 4.2 .7 3 3 0 0 1-.7 4.2M213.5 198.8a3 3 0 0 0-.7 4.2 3 3 0 0 0 4.2 .7 3 3 0 0 0 .7-4.2M255.9 198.8a3 3 0 0 1 4.2 .7 3 3 0 0 1-.7 4.2 3 3 0 0 1-4.2-.7" fill="none" stroke="#000" stroke-width=".3"/>
<!-- layer: AM_0 -->
<g fill="none" stroke="#000" stroke-width=".5">
<circle cx="215.2" cy="158.8" r="2.6"/>
<circle cx="257.7" cy="158.8" r="2.6"/>
<circle cx="215.2" cy="201.3" r="2.6"/>
<circle cx="257.7" cy="201.3" r="2.6"/>
</g>
<!-- layer: AM_7 -->
<g fill="none" stroke="#000" stroke-width=".3">
<path d="M236.5 134.5v2.1M236.5 136.9v.8M236.5 138.1v3M210.6 154.2l3.6 3.6M214.2 159.9l-3.6 3.6M214.7 158.3l1.1 1.1M215.8 158.3l-1.1 1.1M216.3 159.9l3.6 3.6M219.9 154.2l-3.6 3.6M236.5 141.4v.8M236.5 142.6v3M236.5 145.9v.8"/>
<path d="M236.5 147.1v3M236.5 150.4v.8M236.5 151.6v3M236.5 154.9v.8M236.5 156.1v3M236.5 159.4v.8M253 154.2l3.6 3.6M257.1 158.3l1.1 1.1M258.2 158.3l-1.1 1.1M262.3 154.2l-3.6 3.6M236.5 160.6v3M236.5 163.9v.8"/>
<path d="M236.5 165.1v3M236.5 168.4v.8M236.5 169.6v3M236.5 172.9v.8M236.5 174.1v3M236.5 177.4v.8M236.5 178.6v3M190.9 180.1h2.1M193.3 180.1h.8M194.5 180.1h3M197.8 180.1h.8M199 180.1h3"/>
<path d="M202.3 180.1h.8M203.5 180.1h3M206.8 180.1h.8M208 180.1h3M210.6 196.6l3.6 3.6M211.3 180.1h.8M212.5 180.1h3M215.8 180.1h.8M217 180.1h3M219.9 196.6l-3.6 3.6M220.3 180.1h.8M221.5 180.1h3"/>
<path d="M224.8 180.1h.8M226 180.1h3M229.3 180.1h.8M230.5 180.1h3M233.8 180.1h.8M235 180.1h3M236.5 181.9v.8M236.5 183.1v3M236.5 186.4v.8M236.5 187.6v3M236.5 190.9v.8M236.5 192.1v3"/>
<path d="M236.5 195.4v.8M236.5 196.6v3M236.5 199.9v.8M238.3 180.1h.8M239.5 180.1h3M242.8 180.1h.8M244 180.1h3M247.3 180.1h.8M248.5 180.1h3M251.8 180.1h.8M253 180.1h3M253 196.6l3.6 3.6"/>
<path d="M256.3 180.1h.8M257.5 180.1h3M260.8 180.1h.8M262 180.1h3M262.3 196.6l-3.6 3.6M265.3 180.1h.8M266.5 180.1h3M269.8 180.1h.8M271 180.1h3M274.3 180.1h.8M275.5 180.1h3M278.8 180.1h.8"/>
<path d="M280 180.1h2.1M214.2 202.3l-3.6 3.6M214.7 200.7l1.1 1.1M215.8 200.7l-1.1 1.1M216.3 202.3l3.6 3.6M236.5 201.1v3M236.5 204.4v.8M236.5 205.6v3M236.5 208.9v.8M236.5 210.1v3M236.5 213.4v.8M236.5 214.6v3"/>
<path d="M236.5 217.9v.8M236.5 219.1v3M256.6 202.3l-3.6 3.6M257.1 200.7l1.1 1.1M258.2 200.7l-1.1 1.1M258.7 202.3l3.6 3.6M236.5 222.4v.8M236.5 223.6v2.1"/>
</g>
<!-- layer: AM_10 -->
<path d="M52 255.3l-3.5 3.6 2.3 2.3M65.4 275.8l2.1 2.1M71.1 274.4l-3.5 3.5" fill="none" stroke="#000" stroke-width=".5"/>
<path d="M51.5 254.7l4.1-2.9-3 4.1zM70.5 273.8l4.2-2.9-3 4.1z" fill="#000" stroke="#000" stroke-width=".3"/>
<!-- layer: AM_4N -->
<path d="M94.7 86h5M94.7 81.9h5M54.7 267.5a3 3 0 0 1 3.5-2.5 3 3 0 0 1 2.4 3.5 3 3 0 0 1-3.4 2.5M55.7 269.4a2.39 2.39 0 0 1 .6-3.4 2.39 2.39 0 0 1 3.3 .6 2.39 2.39 0 0 1-.6 3.4M66.9 355.8v2.1M71.6 355.8v2.1M66.2 375.7l.7 1v10M72.2 375.7l-.6 1v10" fill="none" stroke="#000" stroke-width=".3"/>
<path d="M99.3 86.5h.4M99.3 81.5h.4" fill="none" stroke="#000" stroke-width=".3"/>
<g fill="none" stroke="#000" stroke-width=".3">
<path d="M169 272.2v98M197 279.2v14M222 272.2v91M234 272.2v91M259 272.2v7M287 272.2v98h-129.9M259 293.2v14M259 314.2v7M197 335.2v7M259 335.2v7M259 356.2v7M222 378.2h30v.2"/>
<path d="M222 370.2v16h65M234 370.2v24M252 370.2v8M252 378.5v15.7M157.1 386.2h64.5M157.1 394.2h64.5M169 386.6v23.6M169.5 386.2h-.5v.3M196.6 386.2h.4v.3M197 386.6v23.6M221.7 386.2h.3v.3M221.7 394.2h.7"/>
<path d="M222 386.6v23.3M222.5 394.2h64.5M157.1 402.2h64.5M221.7 402.2h.3v.3M222 409.8v.4v-.3"/>
</g>
<g font-size="10.2">
<text x="179" y="381.9">安全阀</text>
<text x="240.3" y="405.8">长安大学</text>
</g>
<g font-size="9.3">
<text x="252.2" y="71.3">56</text>
<text x="245.5" y="169.7">20</text>
<text x="74.8" y="232.5">104</text>
</g>
<g font-size="8.8">
<text x="249.4" y="86.8">20</text>
<text x="244.1" y="146.8">60</text>
<text x="75.1" y="165.8">90°</text>
<text x="19" y="175.7" transform="rotate(-90 19 175.7)">20</text>
<text x="77.3" y="215.9">20</text>
</g>
<text font-size="7.5" x="278.7" y="201.1" transform="rotate(-90 278.7 201.1)">45°</text>
<text font-size="7.3" x="263.3" y="380.6">04-01</text>
<text font-size="7.1" x="196.5" y="167.2" transform="rotate(-90 196.5 167.2)">45°</text>
<g font-size="7">
<text x="22.9" y="20.8">13</text>
<text x="43.3" y="20.8">11</text>
<text x="62.9" y="20.8">12</text>
<text x="112.4" y="20.8">10</text>
<text x="134.6" y="20.8">9</text>
<text x="154.6" y="20.8">5</text>
<text x="174.7" y="20.8">4</text>
<text x="194.9" y="20.8">1</text>
<text x="16.8" y="241.1">6</text>
<text x="32.8" y="241.2">7</text>
<text x="48.2" y="241.1">8</text>
<text x="42.6" y="264.9">A</text>
<text x="61.7" y="284">A</text>
<text x="63.7" y="349.1">A-A</text>
</g>
<g font-size="6.6">
<text x="246.6" y="33.9">78</text>
<text x="266.7" y="120.3">4* 9</text>
<text x="218" y="145.7">62</text>
<text x="260.7" y="146.1">4-M6-5H</text>
<text x="18" y="195.4" transform="rotate(-90 18 195.4)">24</text>
<text x="199" y="217.7">R8</text>
<text x="77.3" y="224">62</text>
</g>
<g font-size="5">
<text x="199.5" y="278.1">弹簧托盘</text>
<text x="204.5" y="285">螺杆</text>
<text x="204.4" y="292">阀帽</text>
<text x="199.8" y="299">螺母M10</text>
<text x="198.5" y="306">螺钉M5x8</text>
<text x="197.2" y="313">螺柱M6x20</text>
<text x="201.1" y="320">螺母M6</text>
<text x="203.2" y="327">垫圈6</text>
<text x="204.3" y="334">阀盖</text>
<text x="204.6" y="341">衬片</text>
<text x="241.5" y="341">纸板</text>
<text x="204.5" y="348.1">弹簧</text>
<text x="204.5" y="355">阀门</text>
<text x="204.3" y="362">阀体</text>
<text x="158.1" y="369">序号</text>
<text x="178.1" y="369">代号</text>
<text x="204.5" y="369">名称</text>
<text x="223" y="369">数量</text>
<text x="241.5" y="369">材料</text>
<text x="268" y="369">备注</text>
</g>
<g font-size="4.9">
<text x="160.2" y="277.4">13</text>
<text x="173.3" y="277.4">04-01-08</text>
<text x="226.9" y="277.4">1</text>
<text x="242" y="277.4">H62</text>
<text x="160.2" y="284.4">12</text>
<text x="173.3" y="284.4">04-01-07</text>
<text x="226.9" y="284.4">1</text>
<text x="243.8" y="284.4">35</text>
<text x="160.5" y="291.4">11</text>
<text x="173.3" y="291.4">04-01-06</text>
<text x="226.9" y="291.4">1</text>
<text x="240" y="291.4">ZL101</text>
<text x="160.2" y="298.4">10</text>
<text x="226.9" y="298.4">1</text>
<text x="243.7" y="298.4">A3</text>
<text x="259" y="298.5">GB/T 6170-86</text>
<text x="161.7" y="305.4">9</text>
<text x="226.9" y="305.4">1</text>
<text x="243.7" y="305.4">A3</text>
<text x="260.4" y="305.5">GB/T 75-85</text>
<text x="161.7" y="312.4">8</text>
<text x="226.8" y="312.4">4</text>
<text x="243.7" y="312.4">A3</text>
<text x="259.4" y="312.5">GB/T 899-76</text>
<text x="161.7" y="319.4">7</text>
<text x="226.8" y="319.4">4</text>
<text x="243.7" y="319.4">A3</text>
<text x="259.1" y="319.5">GB/T 6170- 86</text>
<text x="161.7" y="326.4">6</text>
<text x="226.8" y="326.4">4</text>
<text x="243.7" y="326.4">A3</text>
<text x="258.9" y="326.5">GB/T 97.1-85</text>
<text x="161.7" y="333.4">5</text>
<text x="173.3" y="333.4">04-01-05</text>
<text x="226.9" y="333.4">1</text>
<text x="240" y="333.4">ZL101</text>
<text x="161.8" y="340.4">4</text>
<text x="173.3" y="340.4">04-01-04</text>
<text x="226.9" y="340.4">1</text>
<text x="161.7" y="347.4">3</text>
<text x="173.3" y="347.4">04-01-03</text>
<text x="226.9" y="347.4">1</text>
<text x="240.5" y="347.4">65Mn</text>
<text x="161.7" y="354.4">2</text>
<text x="173.3" y="354.4">04-01-02</text>
<text x="226.9" y="354.4">1</text>
<text x="242" y="354.4">H62</text>
<text x="161.9" y="361.4">1</text>
<text x="173.6" y="361.4">04-01-01</text>
<text x="226.9" y="361.4">1</text>
<text x="240" y="361.4">ZL101</text>
</g>
<g font-size="3.7">
<text x="225.4" y="375.5">比例</text>
<text x="241.1" y="375.4">1:1</text>
<text x="225.5" y="383.5">件数</text>
<text x="242.4" y="383.4">1</text>
<text x="160.5" y="391.5">制图</text>
<text x="204.4" y="391.4">2022.5.8</text>
<text x="225.5" y="391.5">重量</text>
<text x="160.5" y="399.5">描图</text>
<text x="204.4" y="399.5">2022.5.8</text>
<text x="160.4" y="407.5">审核</text>
</g>
</svg>
